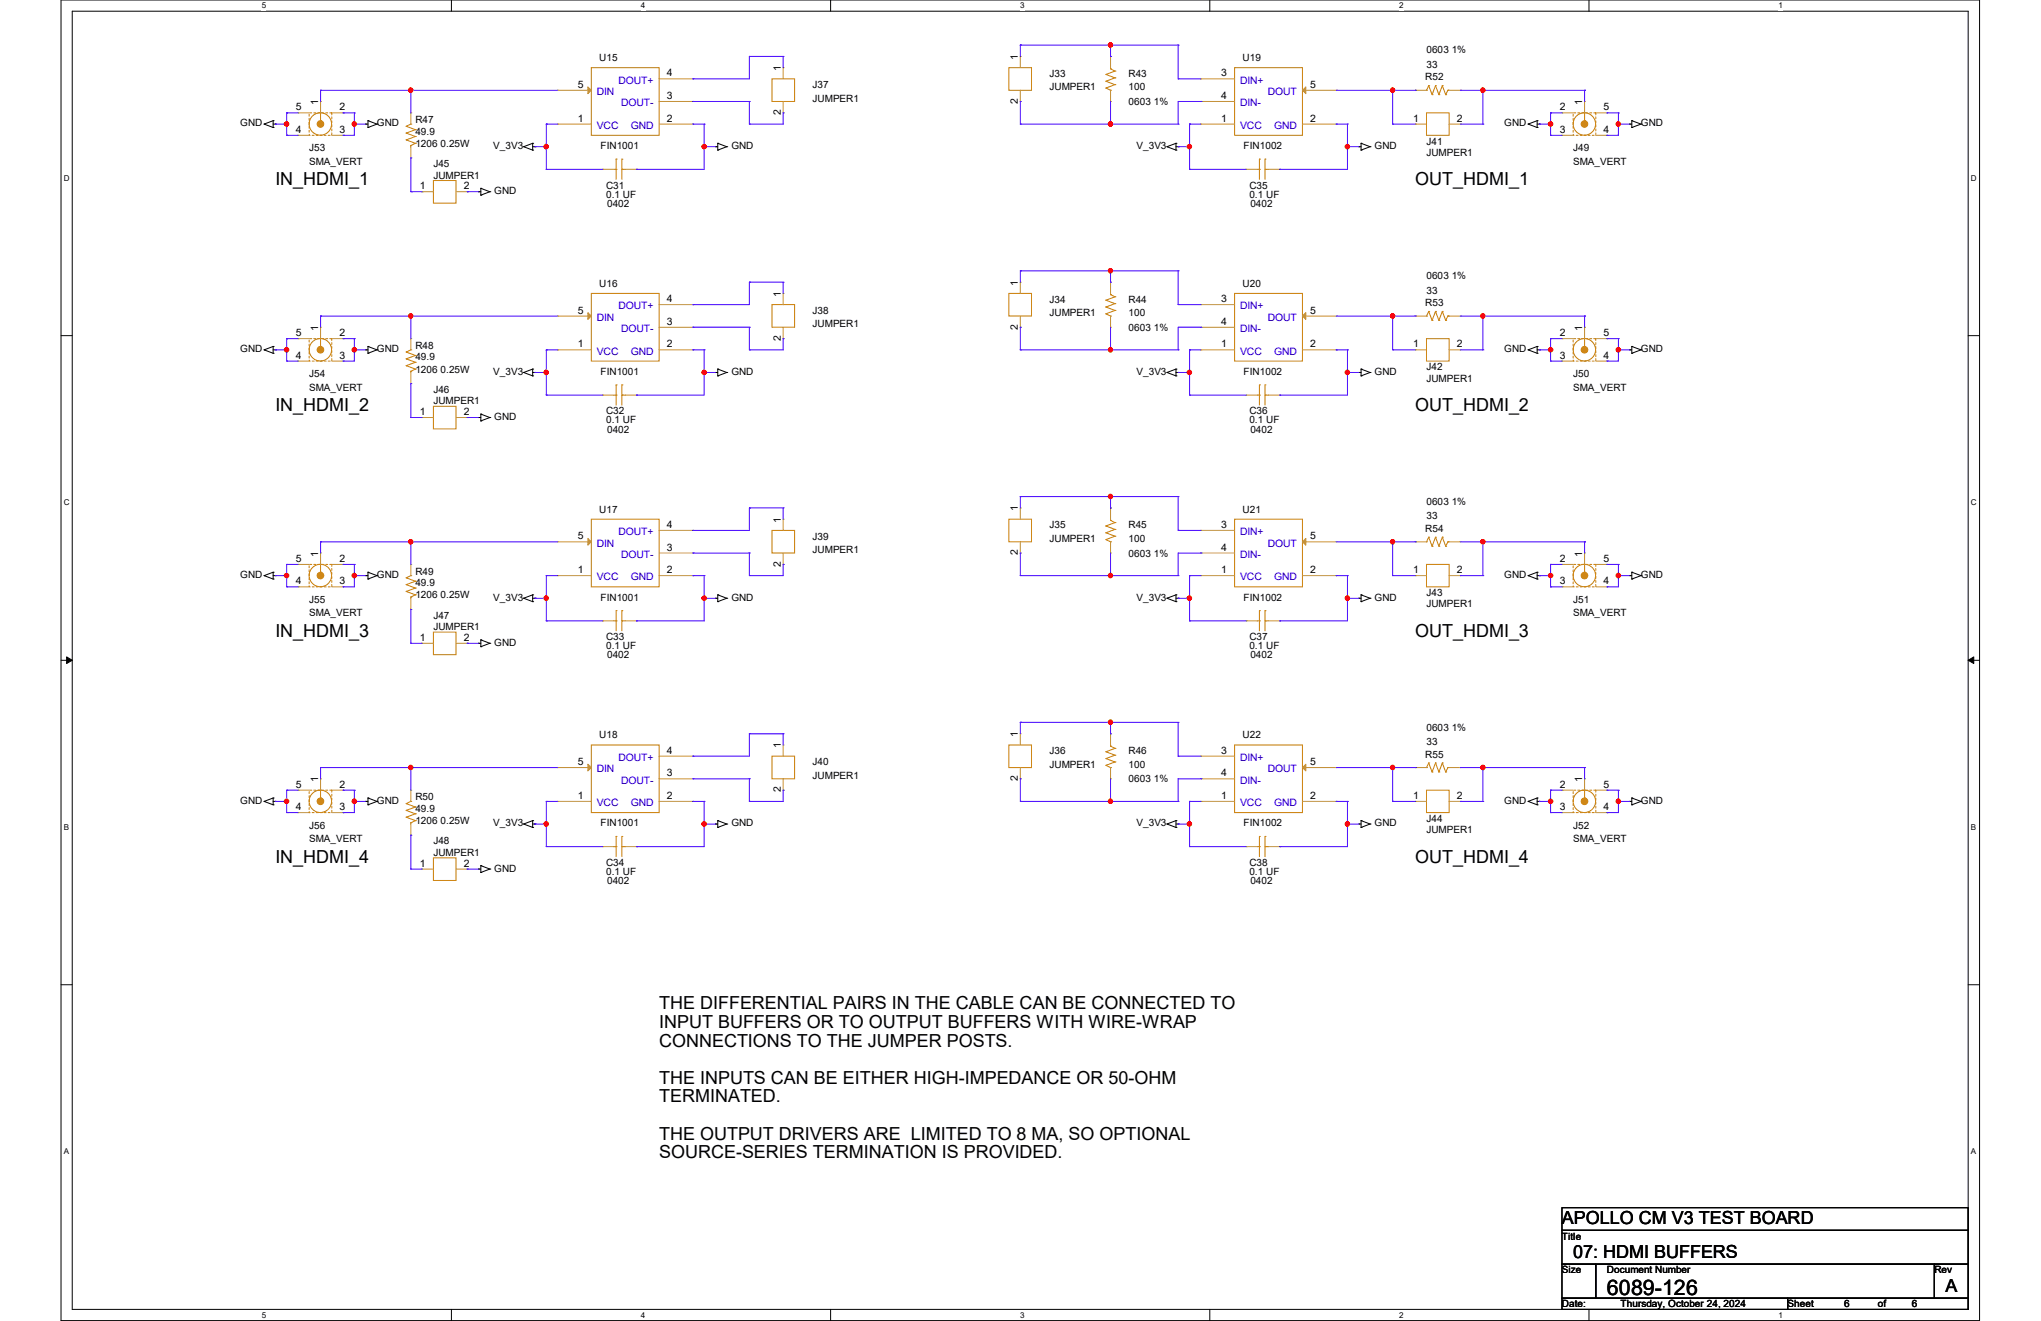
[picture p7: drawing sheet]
<svg xmlns="http://www.w3.org/2000/svg" width="432mm" height="279mm" viewBox="0 0 432 279" stroke-linecap="round" stroke-linejoin="round" font-family="sans-serif">
<path d="M12.9 0h405.9v279.3h-405.9zM15.3 2.4h401.1v274.5h-401.1z" fill="none" stroke="#000" stroke-width=".21"/>
<g fill="#fff">
<path d="M55.4 .3h.9v1.9h-.9z"/>
<path d="M55.4 277.2h.9v1.9h-.9z"/>
</g>
<path d="M95.5 0v2.4M95.5 276.9v2.4" fill="none" stroke="#000" stroke-width=".21"/>
<g fill="#fff">
<path d="M135.6 .3h.9v1.9h-.9z"/>
<path d="M135.6 277.2h.9v1.9h-.9z"/>
</g>
<path d="M175.7 0v2.4M175.7 276.9v2.4" fill="none" stroke="#000" stroke-width=".21"/>
<g fill="#fff">
<path d="M215.8 .3h.9v1.9h-.9z"/>
<path d="M215.8 277.2h.9v1.9h-.9z"/>
</g>
<path d="M255.9 0v2.4M255.9 276.9v2.4" fill="none" stroke="#000" stroke-width=".21"/>
<g fill="#fff">
<path d="M296 .3h1v1.9h-1z"/>
<path d="M296 277.2h1v1.9h-1z"/>
</g>
<path d="M336.2 0v2.4M336.2 276.9v2.4" fill="none" stroke="#000" stroke-width=".21"/>
<g fill="#fff">
<path d="M376.3 .3h.9v1.9h-.9z"/>
<path d="M376.3 277.2h.9v1.9h-.9z"/>
<path d="M13.5 36.7h1.2v1.9h-1.2z"/>
<path d="M417 36.7h1.2v1.9h-1.2z"/>
<path d="M13.5 105.3h1.2v1.9h-1.2z"/>
<path d="M417 105.3h1.2v1.9h-1.2z"/>
</g>
<path d="M12.9 71h2.4M416.4 71h2.4" fill="none" stroke="#000" stroke-width=".21"/>
<g fill="#fff">
<path d="M13.5 173.9h1.1v2h-1.1z"/>
<path d="M417 173.9h1.1v2h-1.1z"/>
</g>
<path d="M12.9 139.7h2.4M416.4 139.7h2.4" fill="none" stroke="#000" stroke-width=".21"/>
<path d="M14.1 138.9l1.2 .8-1.2 .6zM416.4 139.7l1.2-.8v1.4z" fill="#000" stroke="#000" stroke-width=".21"/>
<g fill="#fff">
<path d="M13.5 242.6h1.1v1.9h-1.1z"/>
<path d="M417 242.6h1.1v1.9h-1.1z"/>
</g>
<g fill="none" stroke="#000" stroke-width=".21">
<path d="M55.9 26.2h.1M55.9 26.2l1.9 .8M57.8 27h.1M57.8 25.5h.1M57.8 25.5v1.5M57.8 26.2h.5M57.8 25.5l-1.9 .7M58.3 26.2h.1M77.3 26.2h.1M77.3 26.2h.6M77.9 27h.1M77.9 25.5h.1"/>
<path d="M77.9 25.5v1.5M77.9 25.5l1.9 .7M79.8 26.2h.1M79.8 26.2l-1.9 .8M101.7 39.8h.1M101.7 39.8v1.5M101.7 39.8l1.9 .8M110.8 31h.1M110.8 31l1.9 .7M112.7 31.7h.1M112.7 30.3h.1M112.7 30.3v1.4"/>
<path d="M112.7 31h.5M112.7 30.3l-1.9 .7M113.2 31h.1M151.4 31h.1M151.4 31h.4M151.8 31.7h.1M151.8 30.3h.1M151.8 30.3v1.4M151.8 30.3l2 .7M153.8 31h.1M153.8 31l-2 .7M246.9 31h.1"/>
<path d="M246.9 31l1.9 .7M248.8 31.7h.1M248.8 30.3h.1M248.8 31h.5M248.8 30.3v1.4M248.8 30.3l-1.9 .7M249.3 31h.1M287.5 31h.1M287.5 31h.5M288 31.7h.1M288 30.3h.1M288 30.3v1.4"/>
<path d="M288 30.3l1.9 .7M289.9 31h.1M289.9 31l-1.9 .7M323.3 26.2h.1M323.3 26.2l1.9 .8M325.2 27h.1M325.2 25.5h.1M325.2 26.2h.5M325.2 25.5v1.5M325.2 25.5l-1.9 .7M325.7 26.2h.1M344.8 26.2h.1"/>
<path d="M344.8 26.2h.4M345.2 27h.1M345.2 25.5h.1M345.2 25.5v1.5M345.2 25.5l2 .7M347.2 26.2h.1M347.2 26.2l-2 .8M101.2 40.6h.1M101.2 40.6h.5M101.7 41.3h.1M103.6 40.6h.1M103.6 40.6l-1.9 .7"/>
<path d="M55.9 74h.1M55.9 74l1.9 .7M57.8 74.7h.1M57.8 73.3h.1M57.8 73.3v1.4M57.8 74h.5M57.8 73.3l-1.9 .7M58.3 74h.1M77.3 74h.1M77.3 74h.6M77.9 74.7h.1M77.9 73.3h.1"/>
<path d="M77.9 73.3v1.4M77.9 73.3l1.9 .7M79.8 74h.1M79.8 74l-1.9 .7M110.8 78.8h.1M110.8 78.8l1.9 .7M112.7 79.5h.1M112.7 78.1h.1M112.7 78.1v1.4M112.7 78.8h.5M112.7 78.1l-1.9 .7M113.2 78.8h.1"/>
<path d="M151.4 78.8h.1M151.4 78.8h.4M151.8 79.5h.1M151.8 78.1h.1M151.8 78.1v1.4M151.8 78.1l2 .7M153.8 78.8h.1M153.8 78.8l-2 .7M246.9 78.8h.1M246.9 78.8l1.9 .7M248.8 79.5h.1M248.8 78.1h.1"/>
<path d="M248.8 78.1v1.4M248.8 78.8h.5M248.8 78.1l-1.9 .7M249.3 78.8h.1M287.5 78.8h.1M287.5 78.8h.5M288 79.5h.1M288 78.1h.1M288 78.1v1.4M288 78.1l1.9 .7M289.9 78.8h.1M289.9 78.8l-1.9 .7"/>
<path d="M323.3 74h.1M323.3 74l1.9 .7M325.2 74.7h.1M325.2 73.3h.1M325.2 73.3v1.4M325.2 74h.5M325.2 73.3l-1.9 .7M325.7 74h.1M344.8 74h.1M344.8 74h.4M345.2 74.7h.1M345.2 73.3h.1"/>
<path d="M345.2 73.3v1.4M345.2 73.3l2 .7M347.2 74h.1M347.2 74l-2 .7M101.2 88.3h.1M101.2 88.3h.5M101.7 89h.1M101.7 87.6h.1M101.7 87.6v1.4M101.7 87.6l1.9 .7M103.6 88.3h.1M103.6 88.3l-1.9 .7"/>
<path d="M55.9 121.8h.1M55.9 121.8l1.9 .7M57.8 122.5h.1M57.8 121h.1M57.8 121v1.5M57.8 121.8h.5M57.8 121l-1.9 .8M58.3 121.8h.1M77.3 121.8h.1M77.3 121.8h.6M77.9 122.5h.1M77.9 121h.1"/>
<path d="M77.9 121v1.5M77.9 121l1.9 .8M79.8 121.8h.1M79.8 121.8l-1.9 .7M101.2 136.1h.1M101.2 136.1h.5M101.7 136.8h.1M101.7 135.3h.1M101.7 135.3v1.5M101.7 135.3l1.9 .8M103.6 136.1h.1M103.6 136.1l-1.9 .7"/>
<path d="M110.8 126.5h.1M110.8 126.5l1.9 .8M112.7 127.3h.1M112.7 125.8h.1M112.7 125.8v1.5M112.7 126.5h.5M112.7 125.8l-1.9 .7M113.2 126.5h.1M151.4 126.5h.1M151.4 126.5h.4M151.8 127.3h.1M151.8 125.8h.1"/>
<path d="M151.8 125.8v1.5M151.8 125.8l2 .7M153.8 126.5h.1M153.8 126.5l-2 .8M246.9 126.5h.1M246.9 126.5l1.9 .8M248.8 127.3h.1M248.8 125.8h.1M248.8 125.8v1.5M248.8 126.5h.5M248.8 125.8l-1.9 .7M249.3 126.5h.1"/>
<path d="M287.5 126.5h.1M287.5 126.5h.5M288 127.3h.1M288 125.8h.1M288 125.8v1.5M288 125.8l1.9 .7M289.9 126.5h.1M289.9 126.5l-1.9 .8M323.3 121.8h.1M323.3 121.8l1.9 .7M325.2 122.5h.1M325.2 121h.1"/>
<path d="M325.2 121v1.5M325.2 121.8h.5M325.2 121l-1.9 .8M325.7 121.8h.1M344.8 121.8h.1M344.8 121.8h.4M345.2 122.5h.1M345.2 121h.1M345.2 121v1.5M345.2 121l2 .8M347.2 121.8h.1M347.2 121.8l-2 .7"/>
<path d="M55.9 169.5h.1M55.9 169.5l1.9 .7M57.8 170.2h.1M57.8 168.8h.1M57.8 168.8v1.4M57.8 169.5h.5M57.8 168.8l-1.9 .7M58.3 169.5h.1M77.3 169.5h.1M77.3 169.5h.6M77.9 170.2h.1M77.9 168.8h.1"/>
<path d="M77.9 168.8v1.4M77.9 168.8l1.9 .7M79.8 169.5h.1M79.8 169.5l-1.9 .7M110.8 174.3h.1M110.8 174.3l1.9 .7M112.7 175h.1M112.7 173.6h.1M112.7 173.6v1.4M112.7 174.3h.5M112.7 173.6l-1.9 .7M113.2 174.3h.1"/>
<path d="M151.4 174.3h.1M151.4 174.3h.4M151.8 175h.1M151.8 173.6h.1M151.8 173.6v1.4M151.8 173.6l2 .7M153.8 174.3h.1M153.8 174.3l-2 .7M246.9 174.3h.1M246.9 174.3l1.9 .7M248.8 175h.1M248.8 173.6h.1"/>
<path d="M248.8 173.6v1.4M248.8 174.3h.5M248.8 173.6l-1.9 .7M249.3 174.3h.1M287.5 174.3h.1M287.5 174.3h.5M288 175h.1M288 173.6h.1M288 173.6v1.4M288 173.6l1.9 .7M289.9 174.3h.1M289.9 174.3l-1.9 .7"/>
<path d="M323.3 169.5h.1M323.3 169.5l1.9 .7M325.2 170.2h.1M325.2 168.8h.1M325.2 168.8v1.4M325.2 169.5h.5M325.2 168.8l-1.9 .7M325.7 169.5h.1M344.8 169.5h.1M344.8 169.5h.4M345.2 170.2h.1M345.2 168.8h.1"/>
<path d="M345.2 168.8v1.4M345.2 168.8l2 .7M347.2 169.5h.1M347.2 169.5l-2 .7M101.2 183.8h.1M101.2 183.8h.5M101.7 184.5h.1M101.7 183.1h.1M101.7 183.1v1.4M101.7 183.1l1.9 .7M103.6 183.8h.1M103.6 183.8l-1.9 .7"/>
<path d="M12.9 208.3h2.4M416.4 208.3h2.4M330.5 255.4h85.9v4.8h-85.9zM330.5 260.2h85.9v7.2h-85.9zM330.5 267.4h7.1v7.2h-7.1zM330.5 274.6h47.7v2.3h-47.7zM337.6 267.4h71.6v7.2h-71.6zM378.2 274.6h38.2v2.3h-38.2zM409.2 267.4h7.2v7.2h-7.2z"/>
</g>
<g fill="none" stroke="#cc8006" stroke-width=".21">
<path d="M125.1 14.3h14.3v14.3h-14.3zM163.3 16.7h4.8v4.8h-4.8zM213.4 14.3h4.8v4.8h-4.8zM234 15.7h.1M234 17.2h.1M234 18.6h.1M234 15.7l1.9 .8M234 17.2l1.9 .7M234 18.6l.9 .5M234.9 19.1h.1M234.9 14.6h.1M234.9 14.3v.3"/>
<path d="M234.9 14.6l1 .4M235.9 15h.1M235.9 16.5h.1M235.9 17.9h.1M235.9 15l-1.9 .7M235.9 16.5l-1.9 .7M235.9 17.9l-1.9 .7M261.2 14.3h14.3v14.3h-14.3zM301.8 19.1h.1M302.3 18.1h.1M302.3 18.1l.7 1.9M302.3 18.1l-.5 1"/>
<path d="M303.7 18.1h.1M303.7 18.1l.7 1.9M303.7 18.1l-.7 1.9M305.1 18.1h.1M305.1 18.1l.8 1.9M305.1 18.1l-.7 1.9M306.3 19.1h.1M306.3 19.1l-.4 .9M306.3 19.1h.3M67.8 25.5h.1M67.8 23.9v1.6M85.9 29.6h.1"/>
<path d="M85.9 28.2h.1M85.9 26.7h.1M85.9 29.6l2 .7M85.9 28.2l2 .7M85.9 26.7l2 .7M86.9 26.2h.1M86.9 30.8h.1M86.9 30.8v.2M86.9 26.2l-1 .5M87.9 30.3h.1M87.9 28.9h.1M87.9 27.4h.1"/>
<path d="M87.9 30.3l-1 .5M87.9 28.9l-2 .7M87.9 27.4l-2 .8M91.7 38.2h4.8v4.8h-4.8zM129.9 35.8h.4M130.3 35.8h.1M130.3 33.7h.1M130.3 33.7v4.2M131.6 33.7h.1M131.6 35.8h.1M131.6 33.7v4.2M131.6 35.8h.7"/>
<path d="M266 35.8h.4M266.4 35.8h.1M266.4 33.7h.1M266.4 33.7v4.2M267.6 33.7h.1M267.6 35.8h.1M267.6 33.7v4.2M267.6 35.8h.8M301.8 23.9h4.8v4.7h-4.8zM303 20h.1M304.4 20h.1M305.9 20h.1"/>
<path d="M335.2 25.5h.1M335.2 23.9v1.6M67.8 73.3h.1M67.8 71.6v1.7M85.9 77.3h.1M85.9 75.9h.1M85.9 74.5h.1M85.9 77.3l2 .8M85.9 75.9l2 .7M85.9 74.5l2 .7M86.9 74h.1M86.9 78.5h.1"/>
<path d="M86.9 74l-1 .5M86.9 78.5v.3M87.9 78.1h.1M87.9 76.6h.1M87.9 75.2h.1M87.9 78.1l-1 .4M87.9 76.6l-2 .7M87.9 75.2l-2 .7M125.1 62.1h14.3v14.3h-14.3zM163.3 64.4h4.8v4.8h-4.8zM213.4 62.1h4.8v4.7h-4.8zM234 63.5h.1"/>
<path d="M234 64.9h.1M234 66.4h.1M234 63.5l1.9 .7M234 64.9l1.9 .8M234 66.4l.9 .4M234.9 66.8h.1M234.9 62.3h.1M234.9 62.1v.2M234.9 62.3l1 .5M235.9 62.8h.1M235.9 64.2h.1M235.9 65.7h.1"/>
<path d="M235.9 62.8l-1.9 .7M235.9 64.2l-1.9 .7M235.9 65.7l-1.9 .7M261.2 62.1h14.3v14.3h-14.3zM301.8 71.6h4.8v4.8h-4.8zM301.8 66.8h.1M302.3 65.9h.1M302.3 65.9l.7 1.9M302.3 65.9l-.5 .9M303 67.8h.1M303.7 65.9h.1M303.7 65.9l.7 1.9"/>
<path d="M303.7 65.9l-.7 1.9M304.4 67.8h.1M305.1 65.9h.1M305.1 65.9l.8 1.9M305.1 65.9l-.7 1.9M305.9 67.8h.1M306.3 66.8h.1M306.3 66.8l-.4 1M306.3 66.8h.3M335.2 73.3h.1M335.2 71.6v1.7M91.7 85.9h4.8v4.8h-4.8z"/>
<path d="M129.9 83.6h.4M130.3 83.6h.1M130.3 81.4h.1M130.3 81.4v4.3M131.6 81.4h.1M131.6 83.6h.1M131.6 81.4v4.3M131.6 83.6h.7M266 83.6h.4M266.4 83.6h.1M266.4 81.4h.1M266.4 81.4v4.3"/>
<path d="M267.6 81.4h.1M267.6 83.6h.1M267.6 81.4v4.3M267.6 83.6h.8M67.8 119.4v1.6M125.1 109.8h14.3v14.3h-14.3zM163.3 112.2h4.8v4.8h-4.8zM213.4 109.8h4.8v4.8h-4.8zM234 111.3h.1M234 112.7h.1M234 114.1h.1M234 111.3l1.9 .7"/>
<path d="M234 112.7l1.9 .7M234 114.1l.9 .5M234.9 114.6h.1M234.9 110.1h.1M234.9 110.1l1 .4M234.9 109.8v.3M235.9 110.5h.1M235.9 112h.1M235.9 113.4h.1M235.9 110.5l-1.9 .8M235.9 112l-1.9 .7M235.9 113.4l-1.9 .7"/>
<path d="M261.2 109.8h14.3v14.3h-14.3zM301.8 119.4h4.8v4.7h-4.8zM301.8 114.6h.1M302.3 113.6h.1M302.3 113.6l.7 1.9M302.3 113.6l-.5 1M303 115.5h.1M303.7 113.6h.1M303.7 113.6l.7 1.9M303.7 113.6l-.7 1.9M304.4 115.5h.1M305.1 113.6h.1"/>
<path d="M305.1 113.6l.8 1.9M305.1 113.6l-.7 1.9M305.9 115.5h.1M306.3 114.6h.1M306.3 114.6l-.4 .9M306.3 114.6h.3M335.2 119.4v1.6M67.8 121h.1M85.9 125.1h.1M85.9 123.7h.1M85.9 122.2h.1M85.9 125.1l2 .7"/>
<path d="M85.9 123.7l2 .7M85.9 122.2l2 .7M86.9 121.8h.1M86.9 126.3h.1M86.9 126.3v.2M86.9 121.8l-1 .4M87.9 125.8h.1M87.9 124.4h.1M87.9 122.9h.1M87.9 125.8l-1 .5M87.9 124.4l-2 .7M87.9 122.9l-2 .8"/>
<path d="M91.7 133.7h4.8v4.8h-4.8zM129.9 131.3h.4M130.3 131.3h.1M130.3 129.2h.1M130.3 129.2v4.2M131.6 129.2h.1M131.6 131.3h.1M131.6 131.3h.7M131.6 129.2v4.2M266 131.3h.4M266.4 131.3h.1M266.4 129.2h.1"/>
<path d="M266.4 129.2v4.2M267.6 129.2h.1M267.6 131.3h.1M267.6 131.3h.8M267.6 129.2v4.2M335.2 121h.1M125.1 157.6h14.3v14.3h-14.3zM163.3 159.9h4.8v4.8h-4.8zM213.4 157.6h4.8v4.7h-4.8zM234 159h.1M234 159l1.9 .7M234.9 157.8h.1"/>
<path d="M234.9 157.6v.2M234.9 157.8l1 .5M235.9 158.3h.1M235.9 159.7h.1M235.9 158.3l-1.9 .7M235.9 159.7l-1.9 .7M261.2 157.6h14.3v14.3h-14.3zM67.8 168.8h.1M67.8 167.1v1.7M85.9 172.8h.1M85.9 171.4h.1M85.9 170h.1"/>
<path d="M85.9 172.8l2 .8M85.9 171.4l2 .7M85.9 170l2 .7M86.9 169.5h.1M86.9 174h.1M86.9 174v.3M86.9 169.5l-1 .5M87.9 173.6h.1M87.9 172.1h.1M87.9 170.7h.1M87.9 173.6l-1 .4M87.9 172.1l-2 .7"/>
<path d="M87.9 170.7l-2 .7M129.9 179.1h.4M130.3 179.1h.1M130.3 176.9h.1M130.3 176.9v4.3M131.6 176.9h.1M131.6 179.1h.1M131.6 176.9v4.3M131.6 179.1h.7M234 160.4h.1M234 161.9h.1M234 160.4l1.9 .8"/>
<path d="M234 161.9l.9 .4M234.9 162.3h.1M235.9 161.2h.1M235.9 161.2l-1.9 .7M266 179.1h.4M266.4 179.1h.1M266.4 176.9h.1M266.4 176.9v4.3M267.6 176.9h.1M267.6 179.1h.1M267.6 176.9v4.3M267.6 179.1h.8"/>
<path d="M301.8 167.1h4.8v4.8h-4.8zM301.8 162.3h.1M302.3 161.4h.1M302.3 161.4l.7 1.9M302.3 161.4l-.5 .9M303 163.3h.1M303.7 161.4h.1M303.7 161.4l.7 1.9M303.7 161.4l-.7 1.9M304.4 163.3h.1M305.1 161.4h.1M305.1 161.4l.8 1.9"/>
<path d="M305.1 161.4l-.7 1.9M305.9 163.3h.1M306.3 162.3h.1M306.3 162.3l-.4 1M306.3 162.3h.3M335.2 168.8h.1M335.2 167.1v1.7M91.7 181.4h4.8v4.8h-4.8z"/>
<circle cx="67.8" cy="26.2" r="2.37"/>
<circle cx="335.2" cy="26.2" r="2.37"/>
<circle cx="67.8" cy="74" r="2.37"/>
<circle cx="335.2" cy="74" r="2.37"/>
<circle cx="67.8" cy="121.7" r="2.37"/>
<circle cx="335.2" cy="121.7" r="2.37"/>
<circle cx="67.8" cy="169.5" r="2.37"/>
<circle cx="335.2" cy="169.5" r="2.37"/>
</g>
<g fill="#cc8006" stroke="#cc8006" stroke-width=".21">
<circle cx="335.2" cy="169.5" r=".7"/>
<circle cx="67.8" cy="74" r=".7"/>
<circle cx="335.2" cy="121.7" r=".7"/>
<circle cx="335.2" cy="26.2" r=".7"/>
<circle cx="67.8" cy="121.7" r=".7"/>
<circle cx="335.2" cy="74" r=".7"/>
<circle cx="67.8" cy="169.5" r=".7"/>
<circle cx="67.8" cy="26.2" r=".7"/>
</g>
<path d="M65.4 23.9h4.8v4.7h-4.8zM332.8 23.9h4.8v4.7h-4.8zM65.4 71.6h4.8v4.8h-4.8zM332.8 71.6h4.8v4.8h-4.8zM65.4 119.4h4.8v4.7h-4.8zM332.8 119.4h4.8v4.7h-4.8zM65.4 167.1h4.8v4.8h-4.8zM332.8 167.1h4.8v4.8h-4.8z" fill="none" stroke="#cc8006" stroke-width=".21" stroke-dasharray=".4 .4"/>
<g fill="none" stroke="#a84" stroke-width=".21">
<path d="M117.9 19.1h.1M117.9 19.1h7.2M139.4 16.7h7.2M146.6 16.7h.1M165.7 14.3h.1M165.7 14.3v2.4M215.9 11.9h.1M215.9 11.9v2.4M215.9 19.1v2.4M234.9 11.9h.1M234.9 11.9v2.4M234.9 19.1v2.4"/>
<path d="M254 16.7h.1M254 16.7h7.2M275.5 19.1h7.2M282.7 19.1h.1M299.4 19.1h.1M299.4 19.1h2.4M306.6 19.1h2.3M308.9 19.1h.1M63 28.6h.1M63 23.9h.1M63 23.9h2.4M63 28.6h2.4"/>
<path d="M67.8 21.5h.1M67.8 21.5v2.4M70.2 23.9h2.4M70.2 28.6h2.4M72.6 23.9h.1M72.6 28.6h.1M86.9 23.9h.1M86.9 33.4h.1M86.9 23.9v2.3M86.9 31v2.4M117.9 26.2h.1M117.9 26.2h7.2"/>
<path d="M127.5 35.8h.1M127.5 35.8h2.4M132.3 35.8h2.4M134.7 35.8h.1M139.4 26.2h7.2M139.4 21.5h7.2M146.6 26.2h.1M146.6 21.5h.1M165.7 23.9h.1M165.7 21.5v2.4M215.9 21.5h.1M234.9 21.5h.1"/>
<path d="M254 26.2h.1M254 21.5h.1M254 26.2h7.2M254 21.5h7.2M263.6 35.8h.1M263.6 35.8h2.4M268.4 35.8h2.4M270.8 35.8h.1M275.5 26.2h7.2M282.7 26.2h.1M299.4 26.2h.1M299.4 26.2h2.4"/>
<path d="M306.6 26.2h2.3M308.9 26.2h.1M330.5 23.9h.1M330.5 28.6h.1M330.5 23.9h2.3M330.5 28.6h2.3M335.2 21.5h.1M335.2 21.5v2.4M337.6 23.9h2.4M337.6 28.6h2.4M340 28.6h.1M340 23.9h.1"/>
<path d="M89.3 40.6h.1M89.3 40.6h2.4M96.5 40.6h2.3M98.8 40.6h.1M215.9 59.7h.1M215.9 59.7v2.4M234.9 59.7h.1M234.9 59.7v2.4M63 76.4h.1M63 71.6h.1M63 71.6h2.4M63 76.4h2.4"/>
<path d="M67.8 69.2h.1M67.8 69.2v2.4M70.2 71.6h2.4M70.2 76.4h2.4M72.6 71.6h.1M72.6 76.4h.1M86.9 71.6h.1M86.9 71.6v2.4M86.9 78.8v2.4M117.9 74h.1M117.9 66.8h.1M117.9 74h7.2"/>
<path d="M117.9 66.8h7.2M139.4 74h7.2M139.4 69.2h7.2M139.4 64.4h7.2M146.6 74h.1M146.6 69.2h.1M146.6 64.4h.1M165.7 62.1h.1M165.7 71.6h.1M165.7 62.1v2.3M165.7 69.2v2.4M215.9 69.2h.1"/>
<path d="M215.9 66.8v2.4M234.9 69.2h.1M234.9 66.8v2.4M254 74h.1M254 64.4h.1M254 69.2h.1M254 74h7.2M254 69.2h7.2M254 64.4h7.2M275.5 74h7.2M275.5 66.8h7.2M282.7 74h.1"/>
<path d="M282.7 66.8h.1M299.4 74h.1M299.4 66.8h.1M299.4 74h2.4M299.4 66.8h2.4M306.6 74h2.3M306.6 66.8h2.3M308.9 74h.1M308.9 66.8h.1M330.5 71.6h.1M330.5 76.4h.1M330.5 71.6h2.3"/>
<path d="M330.5 76.4h2.3M335.2 69.2h.1M335.2 69.2v2.4M337.6 71.6h2.4M337.6 76.4h2.4M340 76.4h.1M340 71.6h.1M86.9 81.2h.1M89.3 88.3h.1M89.3 88.3h2.4M96.5 88.3h2.3M98.8 88.3h.1"/>
<path d="M127.5 83.6h.1M127.5 83.6h2.4M132.3 83.6h2.4M134.7 83.6h.1M263.6 83.6h.1M263.6 83.6h2.4M268.4 83.6h2.4M270.8 83.6h.1M63 119.4h.1M63 119.4h2.4M67.8 117h.1M67.8 117v2.4"/>
<path d="M70.2 119.4h2.4M72.6 119.4h.1M86.9 119.4h.1M86.9 119.4v2.4M117.9 114.6h.1M117.9 114.6h7.2M139.4 112.2h7.2M139.4 117h7.2M146.6 117h.1M146.6 112.2h.1M165.7 109.8h.1M165.7 119.4h.1"/>
<path d="M165.7 109.8v2.4M165.7 117v2.4M215.9 107.4h.1M215.9 117h.1M215.9 107.4v2.4M215.9 114.6v2.4M234.9 117h.1M234.9 107.4h.1M234.9 107.4v2.4M234.9 114.6v2.4M254 112.2h.1M254 117h.1"/>
<path d="M254 112.2h7.2M254 117h7.2M275.5 114.6h7.2M282.7 114.6h.1M299.4 114.6h.1M299.4 114.6h2.4M306.6 114.6h2.3M308.9 114.6h.1M330.5 119.4h.1M330.5 119.4h2.3M335.2 117h.1M335.2 117v2.4"/>
<path d="M337.6 119.4h2.4M340 119.4h.1M63 124.1h.1M63 124.1h2.4M70.2 124.1h2.4M72.6 124.1h.1M86.9 128.9h.1M86.9 126.5v2.4M89.3 136.1h.1M89.3 136.1h2.4M96.5 136.1h2.3M98.8 136.1h.1"/>
<path d="M117.9 121.8h.1M117.9 121.8h7.2M127.5 131.3h.1M127.5 131.3h2.4M132.3 131.3h2.4M134.7 131.3h.1M139.4 121.8h7.2M146.6 121.8h.1M254 121.8h.1M254 121.8h7.2M263.6 131.3h.1M263.6 131.3h2.4"/>
<path d="M268.4 131.3h2.4M270.8 131.3h.1M275.5 121.8h7.2M282.7 121.8h.1M299.4 121.8h.1M299.4 121.8h2.4M306.6 121.8h2.3M308.9 121.8h.1M330.5 124.1h.1M330.5 124.1h2.3M337.6 124.1h2.4M340 124.1h.1"/>
<path d="M139.4 159.9h7.2M146.6 159.9h.1M165.7 157.6h.1M165.7 157.6v2.3M215.9 155.2h.1M215.9 155.2v2.4M234.9 155.2h.1M234.9 155.2v2.4M254 159.9h.1M254 159.9h7.2M63 171.9h.1M63 167.1h.1"/>
<path d="M63 167.1h2.4M63 171.9h2.4M67.8 164.7h.1M67.8 164.7v2.4M70.2 167.1h2.4M70.2 171.9h2.4M72.6 167.1h.1M72.6 171.9h.1M86.9 167.1h.1M86.9 176.7h.1M86.9 167.1v2.4M86.9 174.3v2.4"/>
<path d="M117.9 169.5h.1M117.9 162.3h.1M117.9 162.3h7.2M117.9 169.5h7.2M127.5 179.1h.1M127.5 179.1h2.4M132.3 179.1h2.4M134.7 179.1h.1M139.4 169.5h7.2M139.4 164.7h7.2M146.6 169.5h.1M146.6 164.7h.1"/>
<path d="M165.7 167.1h.1M165.7 164.7v2.4M215.9 164.7h.1M215.9 162.3v2.4M234.9 164.7h.1M234.9 162.3v2.4M254 169.5h.1M254 164.7h.1M254 169.5h7.2M254 164.7h7.2M263.6 179.1h.1M263.6 179.1h2.4"/>
<path d="M268.4 179.1h2.4M270.8 179.1h.1M275.5 162.3h7.2M275.5 169.5h7.2M282.7 169.5h.1M282.7 162.3h.1M299.4 162.3h.1M299.4 169.5h.1M299.4 162.3h2.4M299.4 169.5h2.4M306.6 162.3h2.3M306.6 169.5h2.3"/>
<path d="M308.9 162.3h.1M308.9 169.5h.1M330.5 167.1h.1M330.5 171.9h.1M330.5 167.1h2.3M330.5 171.9h2.3M335.2 164.7h.1M335.2 164.7v2.4M337.6 167.1h2.4M337.6 171.9h2.4M340 171.9h.1M340 167.1h.1"/>
<path d="M89.3 183.8h.1M89.3 183.8h2.4M96.5 183.8h2.3M98.8 183.8h.1"/>
</g>
<g fill="#a84" stroke="#a84" stroke-width=".21">
<path d="M124.4 18.4l.7 .7-.7 .7z"/>
<path d="M124.4 161.6l.7 .7-.7 .8z"/>
<path d="M124.4 66.1l.7 .7-.7 .8z"/>
<path d="M275.5 114.6l.8-.7v1.4z"/>
<path d="M275.5 19.1l.8-.7v1.4z"/>
<path d="M275.5 162.3l.8-.7v1.5z"/>
<path d="M124.4 113.9l.7 .7-.7 .7z"/>
<path d="M275.5 66.8l.8-.7v1.5z"/>
</g>
<g fill="none" stroke="#4200ff" stroke-width=".21">
<path d="M67.8 19.1h.1M67.8 19.1h50.1M67.8 19.1v2.4M86.9 19.1h.1M86.9 19.1v4.8M146.6 16.7h.1M158.5 11.9h.1M158.5 11.9v4.8h-11.9M158.5 11.9h7.2M165.7 11.9h.1M165.7 11.9v2.4M215.9 9.5h.1"/>
<path d="M215.9 9.5h33.4M215.9 9.5v2.4M234.9 11.9h.1M234.9 9.5h.1M234.9 9.5v2.4M249.3 16.7h.1M249.3 9.5h.1M249.3 16.7h4.7M249.3 9.5v7.2M282.7 19.1h16.7M294.6 19.1h.1M294.6 19.1v7.1"/>
<path d="M299.4 19.1h.1M308.9 19.1h26.3M313.7 19.1h.1M313.7 19.1v7.1M335.2 19.1h.1M335.2 19.1v2.4M58.3 26.2h.1M58.3 26.2h2.4M60.7 28.6h.1M60.7 26.2h.1M60.7 23.9h.1M60.7 28.6h2.3"/>
<path d="M60.7 23.9v4.7M60.7 23.9h2.3M72.6 28.6h.1M72.6 23.9h.1M72.6 23.9h2.4M75 26.2h.1M75 23.9h.1M75 26.2h2.3M75 23.9v4.7h-2.4M86.9 33.4h.1M86.9 33.4v7.2M113.2 31h.1"/>
<path d="M113.2 31h2.4M115.6 31h.1M115.6 26.2h.1M115.6 35.8h.1M115.6 26.2h2.3M115.6 26.2v9.6M115.6 35.8h11.9M134.7 35.8h.1M146.6 26.2h.1M146.6 21.5h.1M146.6 26.2h2.4M146.6 21.5h11.9"/>
<path d="M149 31h.1M149 26.2h.1M149 31h2.4M149 26.2v9.6h-14.3M158.5 26.2h.1M158.5 21.5h.1M158.5 21.5v4.7M165.7 23.9h.1M165.7 23.9v2.3h-7.2M215.9 21.5h.1M215.9 26.2h.1M215.9 26.2h33.4"/>
<path d="M215.9 21.5v4.7M234.9 26.2h.1M234.9 21.5v4.7M249.3 31h.1M249.3 26.2h.1M249.3 31h2.4M251.7 31h.1M251.7 26.2h.1M251.7 35.8h.1M251.7 26.2h2.3M251.7 26.2v9.6M251.7 35.8h11.9"/>
<path d="M254 21.5h.1M254 21.5h-4.7v4.7M270.8 35.8h.1M282.7 26.2h.1M282.7 26.2h2.4M285.1 31h.1M285.1 26.2h.1M285.1 31h2.4M285.1 26.2v9.6h-14.3M294.6 26.2h.1M294.6 26.2h4.8M308.9 26.2h4.8"/>
<path d="M313.7 26.2h.1M325.7 26.2h.1M325.7 26.2h2.3M328 23.9h.1M328 28.6h.1M328 26.2h.1M328 28.6h2.5M328 23.9h2.5M328 23.9v4.7M340 23.9h.1M340 28.6h.1M340 23.9h2.4"/>
<path d="M342.4 26.2h.1M342.4 23.9h.1M342.4 26.2h2.4M342.4 23.9v4.7h-2.4M86.9 40.6h.1M86.9 40.6h2.4M98.8 40.6h.1M98.8 40.6h2.4M158.5 59.7h.1M158.5 59.7v4.7h-11.9M158.5 59.7h7.2M165.7 59.7h.1"/>
<path d="M165.7 59.7v2.4M215.9 57.3h.1M215.9 57.3v2.4M215.9 57.3h33.4M234.9 57.3h.1M234.9 59.7h.1M234.9 57.3v2.4M249.3 57.3h.1M249.3 57.3v7.1M58.3 74h.1M58.3 74h2.4M60.7 71.6h.1"/>
<path d="M60.7 74h.1M60.7 76.4h.1M60.7 71.6v4.8M60.7 71.6h2.3M60.7 76.4h2.3M67.8 66.8h.1M67.8 66.8v2.4M67.8 66.8h50.1M72.6 71.6h.1M72.6 76.4h.1M72.6 71.6h2.4M75 71.6h.1"/>
<path d="M75 74h.1M75 71.6v4.8h-2.4M75 74h2.3M86.9 66.8h.1M86.9 66.8v4.8M113.2 78.8h.1M113.2 78.8h2.4M115.6 74h.1M115.6 78.8h.1M115.6 74v9.6M115.6 74h2.3M146.6 74h.1"/>
<path d="M146.6 64.4h.1M146.6 69.2h.1M146.6 69.2h11.9M146.6 74h2.4M149 74h.1M149 78.8h.1M149 74v9.6h-14.3M149 78.8h2.4M158.5 69.2h.1M158.5 74h.1M158.5 69.2v4.8M165.7 71.6h.1"/>
<path d="M165.7 71.6v2.4h-7.2M215.9 69.2h.1M215.9 74h.1M215.9 69.2v4.8M215.9 74h33.4M234.9 74h.1M234.9 69.2v4.8M249.3 64.4h.1M249.3 74h.1M249.3 78.8h.1M249.3 64.4h4.7M249.3 78.8h2.4"/>
<path d="M251.7 74h.1M251.7 78.8h.1M251.7 74v9.6M251.7 74h2.3M254 69.2h.1M254 69.2h-4.7v4.8M282.7 74h.1M282.7 66.8h16.7M282.7 74h2.4M285.1 74h.1M285.1 78.8h.1M285.1 74v9.6h-14.3"/>
<path d="M285.1 78.8h2.4M294.6 66.8h.1M294.6 74h.1M294.6 74h4.8M294.6 66.8v7.2M299.4 66.8h.1M308.9 66.8h26.3M308.9 74h4.8M313.7 66.8h.1M313.7 74h.1M313.7 66.8v7.2M325.7 74h.1"/>
<path d="M325.7 74h2.3M328 71.6h.1M328 74h.1M328 76.4h.1M328 71.6v4.8M328 71.6h2.5M328 76.4h2.5M335.2 66.8h.1M335.2 66.8v2.4M340 71.6h.1M340 76.4h.1M340 71.6h2.4"/>
<path d="M342.4 71.6h.1M342.4 74h.1M342.4 71.6v4.8h-2.4M342.4 74h2.4M86.9 81.2h.1M86.9 88.3h.1M86.9 81.2v7.1M86.9 88.3h2.4M98.8 88.3h.1M98.8 88.3h2.4M115.6 83.6h.1M115.6 83.6h11.9"/>
<path d="M134.7 83.6h.1M251.7 83.6h.1M251.7 83.6h11.9M270.8 83.6h.1M60.7 119.4h.1M60.7 119.4v4.7M60.7 119.4h2.3M67.8 114.6h.1M67.8 114.6v2.4M67.8 114.6h50.1M72.6 119.4h.1M72.6 119.4h2.4"/>
<path d="M75 119.4h.1M75 119.4v4.7h-2.4M86.9 114.6h.1M86.9 114.6v4.8M146.6 112.2h.1M146.6 117h.1M146.6 117h11.9M158.5 107.4h.1M158.5 117h.1M158.5 107.4v4.8h-11.9M158.5 117v4.8M158.5 107.4h7.2"/>
<path d="M165.7 107.4h.1M165.7 119.4h.1M165.7 107.4v2.4M165.7 119.4v2.4h-7.2M215.9 105h.1M215.9 117h.1M215.9 105v2.4M215.9 117v4.8M215.9 105h33.4M234.9 105h.1M234.9 107.4h.1M234.9 105v2.4"/>
<path d="M234.9 117v4.8M249.3 105h.1M249.3 112.2h.1M249.3 105v7.2M249.3 112.2h4.7M254 117h.1M254 117h-4.7v4.8M282.7 114.6h16.7M294.6 114.6h.1M294.6 114.6v7.2M299.4 114.6h.1M308.9 114.6h26.3"/>
<path d="M313.7 114.6h.1M313.7 114.6v7.2M328 119.4h.1M328 119.4v4.7M328 119.4h2.5M335.2 114.6h.1M335.2 114.6v2.4M340 119.4h.1M340 119.4h2.4M342.4 119.4h.1M342.4 119.4v4.7h-2.4M58.3 121.8h.1"/>
<path d="M58.3 121.8h2.4M60.7 121.8h.1M60.7 124.1h.1M60.7 124.1h2.3M72.6 124.1h.1M75 121.8h.1M75 121.8h2.3M86.9 128.9h.1M86.9 136.1h.1M86.9 128.9v7.2M86.9 136.1h2.4M98.8 136.1h.1"/>
<path d="M98.8 136.1h2.4M113.2 126.5h.1M113.2 126.5h2.4M115.6 121.8h.1M115.6 126.5h.1M115.6 131.3h.1M115.6 121.8v9.5M115.6 121.8h2.3M115.6 131.3h11.9M134.7 131.3h.1M146.6 121.8h.1M146.6 121.8h2.4"/>
<path d="M149 121.8h.1M149 126.5h.1M149 121.8v9.5h-14.3M149 126.5h2.4M158.5 121.8h.1M215.9 121.8h.1M215.9 121.8h33.4M234.9 121.8h.1M249.3 121.8h.1M249.3 126.5h.1M249.3 126.5h2.4M251.7 121.8h.1"/>
<path d="M251.7 126.5h.1M251.7 131.3h.1M251.7 121.8v9.5M251.7 121.8h2.3M251.7 131.3h11.9M270.8 131.3h.1M282.7 121.8h.1M282.7 121.8h2.4M285.1 121.8h.1M285.1 126.5h.1M285.1 121.8v9.5h-14.3M285.1 126.5h2.4"/>
<path d="M294.6 121.8h.1M294.6 121.8h4.8M308.9 121.8h4.8M313.7 121.8h.1M325.7 121.8h.1M325.7 121.8h2.3M328 121.8h.1M328 124.1h.1M328 124.1h2.5M340 124.1h.1M342.4 121.8h.1M342.4 121.8h2.4"/>
<path d="M146.6 159.9h.1M158.5 155.2h.1M158.5 155.2v4.7h-11.9M158.5 155.2h7.2M165.7 155.2h.1M165.7 155.2v2.4M215.9 152.8h.1M215.9 152.8v2.4M215.9 152.8h33.4M234.9 152.8h.1M234.9 155.2h.1M234.9 152.8v2.4"/>
<path d="M249.3 152.8h.1M249.3 159.9h.1M249.3 152.8v7.1M249.3 159.9h4.7M58.3 169.5h.1M58.3 169.5h2.4M60.7 167.1h.1M60.7 169.5h.1M60.7 171.9h.1M60.7 167.1v4.8M60.7 167.1h2.3M60.7 171.9h2.3"/>
<path d="M67.8 162.3h.1M67.8 162.3v2.4M67.8 162.3h50.1M72.6 167.1h.1M72.6 171.9h.1M72.6 167.1h2.4M75 167.1h.1M75 169.5h.1M75 167.1v4.8h-2.4M75 169.5h2.3M86.9 162.3h.1M86.9 176.7h.1"/>
<path d="M86.9 162.3v4.8M86.9 176.7v7.1M113.2 174.3h.1M113.2 174.3h2.4M115.6 169.5h.1M115.6 174.3h.1M115.6 179.1h.1M115.6 169.5v9.6M115.6 169.5h2.3M115.6 179.1h11.9M134.7 179.1h.1M146.6 169.5h.1"/>
<path d="M146.6 164.7h.1M146.6 164.7h11.9M146.6 169.5h2.4M149 169.5h.1M149 174.3h.1M149 169.5v9.6h-14.3M149 174.3h2.4M158.5 164.7h.1M158.5 169.5h.1M158.5 164.7v4.8M165.7 167.1h.1M165.7 167.1v2.4h-7.2"/>
<path d="M215.9 164.7h.1M215.9 169.5h.1M215.9 164.7v4.8M215.9 169.5h33.4M234.9 169.5h.1M234.9 164.7v4.8M249.3 169.5h.1M249.3 174.3h.1M249.3 174.3h2.4M251.7 169.5h.1M251.7 174.3h.1M251.7 179.1h.1"/>
<path d="M251.7 169.5v9.6M251.7 169.5h2.3M251.7 179.1h11.9M254 164.7h.1M254 164.7h-4.7v4.8M270.8 179.1h.1M282.7 169.5h.1M282.7 162.3h16.7M282.7 169.5h2.4M285.1 169.5h.1M285.1 174.3h.1M285.1 169.5v9.6h-14.3"/>
<path d="M285.1 174.3h2.4M294.6 162.3h.1M294.6 169.5h.1M294.6 169.5h4.8M294.6 162.3v7.2M299.4 162.3h.1M308.9 162.3h26.3M308.9 169.5h4.8M313.7 162.3h.1M313.7 169.5h.1M313.7 162.3v7.2M325.7 169.5h.1"/>
<path d="M325.7 169.5h2.3M328 167.1h.1M328 169.5h.1M328 171.9h.1M328 167.1v4.8M328 167.1h2.5M328 171.9h2.5M335.2 162.3h.1M335.2 162.3v2.4M340 167.1h.1M340 171.9h.1M340 167.1h2.4"/>
<path d="M342.4 167.1h.1M342.4 169.5h.1M342.4 167.1v4.8h-2.4M342.4 169.5h2.4M86.9 183.8h.1M86.9 183.8h2.4M98.8 183.8h.1M98.8 183.8h2.4"/>
</g>
<g fill="#f00" stroke="#f00" stroke-width=".21">
<circle cx="342.4" cy="26.2" r=".46"/>
<circle cx="60.6" cy="26.2" r=".46"/>
<circle cx="86.9" cy="19.1" r=".46"/>
<circle cx="294.6" cy="19.1" r=".46"/>
<circle cx="74.9" cy="26.2" r=".46"/>
<circle cx="115.5" cy="31" r=".46"/>
<circle cx="149" cy="31" r=".46"/>
<circle cx="251.6" cy="31" r=".46"/>
<circle cx="328.1" cy="26.2" r=".46"/>
<circle cx="285" cy="31" r=".46"/>
<circle cx="234.9" cy="9.5" r=".46"/>
<circle cx="234.9" cy="26.2" r=".46"/>
<circle cx="86.9" cy="66.8" r=".46"/>
<circle cx="60.6" cy="74" r=".46"/>
<circle cx="74.9" cy="74" r=".46"/>
<circle cx="149" cy="78.8" r=".46"/>
<circle cx="285" cy="78.8" r=".46"/>
<circle cx="115.5" cy="78.8" r=".46"/>
<circle cx="251.6" cy="78.8" r=".46"/>
<circle cx="86.9" cy="114.6" r=".46"/>
<circle cx="60.6" cy="121.7" r=".46"/>
<circle cx="74.9" cy="121.7" r=".46"/>
<circle cx="115.5" cy="126.5" r=".46"/>
<circle cx="149" cy="126.5" r=".46"/>
<circle cx="251.6" cy="126.5" r=".46"/>
<circle cx="285" cy="126.5" r=".46"/>
<circle cx="86.9" cy="162.3" r=".46"/>
<circle cx="60.6" cy="169.5" r=".46"/>
<circle cx="74.9" cy="169.5" r=".46"/>
<circle cx="115.5" cy="174.3" r=".46"/>
<circle cx="149" cy="174.3" r=".46"/>
<circle cx="251.6" cy="174.3" r=".46"/>
<circle cx="285" cy="174.3" r=".46"/>
<circle cx="234.9" cy="57.3" r=".46"/>
<circle cx="234.9" cy="74" r=".46"/>
<circle cx="234.9" cy="105" r=".46"/>
<circle cx="234.9" cy="121.7" r=".46"/>
<circle cx="234.9" cy="152.8" r=".46"/>
<circle cx="234.9" cy="169.5" r=".46"/>
<circle cx="313.7" cy="19.1" r=".46"/>
<circle cx="294.6" cy="66.8" r=".46"/>
<circle cx="313.7" cy="66.8" r=".46"/>
<circle cx="328.1" cy="74" r=".46"/>
<circle cx="342.4" cy="74" r=".46"/>
<circle cx="294.6" cy="114.6" r=".46"/>
<circle cx="313.7" cy="114.6" r=".46"/>
<circle cx="342.4" cy="121.7" r=".46"/>
<circle cx="328.1" cy="121.7" r=".46"/>
<circle cx="294.6" cy="162.3" r=".46"/>
<circle cx="313.7" cy="162.3" r=".46"/>
<circle cx="328.1" cy="169.5" r=".46"/>
<circle cx="342.4" cy="169.5" r=".46"/>
</g>
<text font-size="4.5" x="340" y="273.9">6089-126</text>
<g font-size="3.8">
<text x="58.3" y="39.2">IN_HDMI_1</text>
<text x="299.4" y="39.2">OUT_HDMI_1</text>
<text x="58.3" y="87">IN_HDMI_2</text>
<text x="299.4" y="87">OUT_HDMI_2</text>
<text x="58.3" y="134.7">IN_HDMI_3</text>
<text x="299.4" y="134.7">OUT_HDMI_3</text>
<text x="58.3" y="182.5">IN_HDMI_4</text>
<text x="299.4" y="182.5">OUT_HDMI_4</text>
<text x="139.4" y="213.5">THE DIFFERENTIAL PAIRS IN THE CABLE CAN BE CONNECTED TO</text>
<text x="139.4" y="217.4">INPUT BUFFERS OR TO OUTPUT BUFFERS WITH WIRE-WRAP</text>
<text x="139.4" y="221.4">CONNECTIONS TO THE JUMPER POSTS.</text>
<text x="139.4" y="229.2">THE INPUTS CAN BE EITHER HIGH-IMPEDANCE OR 50-OHM</text>
<text x="139.4" y="233.2">TERMINATED.</text>
<text x="139.4" y="241">THE OUTPUT DRIVERS ARE LIMITED TO 8 MA, SO OPTIONAL</text>
<text x="139.4" y="245">SOURCE-SERIES TERMINATION IS PROVIDED.</text>
<text x="330.5" y="258.8">APOLLO CM V3 TEST BOARD</text>
<text x="332.8" y="266">07: HDMI BUFFERS</text>
<text x="411.6" y="273.2">A</text>
</g>
<g font-size="2.2" fill="#00c">
<text x="130.9" y="17.7">DOUT+</text>
<text x="262.4" y="17.7">DIN+</text>
<text x="126.3" y="20.1">DIN</text>
<text x="131.4" y="22.5">DOUT-</text>
<text x="262.4" y="22.5">DIN-</text>
<text x="268.2" y="20.1">DOUT</text>
<text x="126.3" y="27.3">VCC</text>
<text x="133.4" y="27.3">GND</text>
<text x="262.4" y="27.3">VCC</text>
<text x="269.5" y="27.3">GND</text>
<text x="130.9" y="65.4">DOUT+</text>
<text x="262.4" y="65.4">DIN+</text>
<text x="126.3" y="67.9">DIN</text>
<text x="131.4" y="70.2">DOUT-</text>
<text x="262.4" y="70.2">DIN-</text>
<text x="268.2" y="67.9">DOUT</text>
<text x="126.3" y="75">VCC</text>
<text x="133.4" y="75">GND</text>
<text x="262.4" y="75">VCC</text>
<text x="269.5" y="75">GND</text>
<text x="130.9" y="113.2">DOUT+</text>
<text x="262.4" y="113.2">DIN+</text>
<text x="126.3" y="115.6">DIN</text>
<text x="131.4" y="118">DOUT-</text>
<text x="262.4" y="118">DIN-</text>
<text x="268.2" y="115.6">DOUT</text>
<text x="126.3" y="122.8">VCC</text>
<text x="133.4" y="122.8">GND</text>
<text x="262.4" y="122.8">VCC</text>
<text x="269.5" y="122.8">GND</text>
<text x="130.9" y="160.9">DOUT+</text>
<text x="262.4" y="160.9">DIN+</text>
<text x="126.3" y="163.4">DIN</text>
<text x="131.4" y="165.7">DOUT-</text>
<text x="262.4" y="165.7">DIN-</text>
<text x="268.2" y="163.4">DOUT</text>
<text x="126.3" y="170.5">VCC</text>
<text x="133.4" y="170.5">GND</text>
<text x="262.4" y="170.5">VCC</text>
<text x="269.5" y="170.5">GND</text>
</g>
<g font-size="2.2">
<text x="141.1" y="16.2">4</text>
<text x="165.2" y="15" transform="rotate(-90 165.2 15)">1</text>
<text x="215.3" y="12.7" transform="rotate(-90 215.3 12.7)">1</text>
<text x="258.4" y="16.2">3</text>
<text x="62.6" y="23.4">5</text>
<text x="67.3" y="22.2" transform="rotate(-90 67.3 22.2)">1</text>
<text x="71.8" y="23.4">2</text>
<text x="122.3" y="18.6">5</text>
<text x="141.1" y="21">3</text>
<text x="215.3" y="22" transform="rotate(-90 215.3 22)">2</text>
<text x="258.4" y="21">4</text>
<text x="277.2" y="18.6">5</text>
<text x="330" y="23.4">2</text>
<text x="334.7" y="22.2" transform="rotate(-90 334.7 22.2)">1</text>
<text x="339.3" y="23.4">5</text>
<text x="62.6" y="28.1">4</text>
<text x="71.8" y="28.1">3</text>
<text x="122.3" y="25.7">1</text>
<text x="141.1" y="25.7">2</text>
<text x="165.2" y="24.3" transform="rotate(-90 165.2 24.3)">2</text>
<text x="258.4" y="25.7">1</text>
<text x="277.2" y="25.7">2</text>
<text x="299" y="25.7">1</text>
<text x="308.2" y="25.7">2</text>
<text x="330" y="28.1">3</text>
<text x="339.3" y="28.1">4</text>
<text x="88.9" y="40">1</text>
<text x="98.1" y="40">2</text>
<text x="141.1" y="63.9">4</text>
<text x="165.2" y="62.8" transform="rotate(-90 165.2 62.8)">1</text>
<text x="215.3" y="60.4" transform="rotate(-90 215.3 60.4)">1</text>
<text x="258.4" y="63.9">3</text>
<text x="62.6" y="71.1">5</text>
<text x="67.3" y="70" transform="rotate(-90 67.3 70)">1</text>
<text x="71.8" y="71.1">2</text>
<text x="122.3" y="66.3">5</text>
<text x="141.1" y="68.7">3</text>
<text x="215.3" y="69.7" transform="rotate(-90 215.3 69.7)">2</text>
<text x="258.4" y="68.7">4</text>
<text x="277.2" y="66.3">5</text>
<text x="330" y="71.1">2</text>
<text x="334.7" y="70" transform="rotate(-90 334.7 70)">1</text>
<text x="339.3" y="71.1">5</text>
<text x="62.6" y="75.9">4</text>
<text x="71.8" y="75.9">3</text>
<text x="122.3" y="73.5">1</text>
<text x="141.1" y="73.5">2</text>
<text x="165.2" y="72.1" transform="rotate(-90 165.2 72.1)">2</text>
<text x="258.4" y="73.5">1</text>
<text x="277.2" y="73.5">2</text>
<text x="299" y="73.5">1</text>
<text x="308.2" y="73.5">2</text>
<text x="330" y="75.9">3</text>
<text x="339.3" y="75.9">4</text>
<text x="88.9" y="87.8">1</text>
<text x="98.1" y="87.8">2</text>
<text x="141.1" y="111.7">4</text>
<text x="165.2" y="110.5" transform="rotate(-90 165.2 110.5)">1</text>
<text x="215.3" y="108.2" transform="rotate(-90 215.3 108.2)">1</text>
<text x="258.4" y="111.7">3</text>
<text x="62.6" y="118.9">5</text>
<text x="67.3" y="117.7" transform="rotate(-90 67.3 117.7)">1</text>
<text x="71.8" y="118.9">2</text>
<text x="122.3" y="114.1">5</text>
<text x="141.1" y="116.5">3</text>
<text x="165.2" y="119.8" transform="rotate(-90 165.2 119.8)">2</text>
<text x="215.3" y="117.5" transform="rotate(-90 215.3 117.5)">2</text>
<text x="258.4" y="116.5">4</text>
<text x="277.2" y="114.1">5</text>
<text x="330" y="118.9">2</text>
<text x="334.7" y="117.7" transform="rotate(-90 334.7 117.7)">1</text>
<text x="339.3" y="118.9">5</text>
<text x="62.6" y="123.6">4</text>
<text x="71.8" y="123.6">3</text>
<text x="122.3" y="121.2">1</text>
<text x="141.1" y="121.2">2</text>
<text x="258.4" y="121.2">1</text>
<text x="277.2" y="121.2">2</text>
<text x="299" y="121.2">1</text>
<text x="308.2" y="121.2">2</text>
<text x="330" y="123.6">3</text>
<text x="339.3" y="123.6">4</text>
<text x="88.9" y="135.5">1</text>
<text x="98.1" y="135.5">2</text>
<text x="215.3" y="155.9" transform="rotate(-90 215.3 155.9)">1</text>
<text x="122.3" y="161.8">5</text>
<text x="141.1" y="159.4">4</text>
<text x="165.2" y="158.3" transform="rotate(-90 165.2 158.3)">1</text>
<text x="258.4" y="159.4">3</text>
<text x="277.2" y="161.8">5</text>
<text x="62.6" y="166.6">5</text>
<text x="67.3" y="165.5" transform="rotate(-90 67.3 165.5)">1</text>
<text x="71.8" y="166.6">2</text>
<text x="141.1" y="164.2">3</text>
<text x="165.2" y="167.6" transform="rotate(-90 165.2 167.6)">2</text>
<text x="215.3" y="165.2" transform="rotate(-90 215.3 165.2)">2</text>
<text x="258.4" y="164.2">4</text>
<text x="330" y="166.6">2</text>
<text x="334.7" y="165.5" transform="rotate(-90 334.7 165.5)">1</text>
<text x="339.3" y="166.6">5</text>
<text x="62.6" y="171.4">4</text>
<text x="71.8" y="171.4">3</text>
<text x="122.3" y="169">1</text>
<text x="141.1" y="169">2</text>
<text x="258.4" y="169">1</text>
<text x="277.2" y="169">2</text>
<text x="299" y="169">1</text>
<text x="308.2" y="169">2</text>
<text x="330" y="171.4">3</text>
<text x="339.3" y="171.4">4</text>
<text x="88.9" y="183.3">1</text>
<text x="98.1" y="183.3">2</text>
</g>
<g font-size="2.1">
<text x="301.8" y="11.3">0603 1%</text>
<text x="126.8" y="12.9">U15</text>
<text x="222" y="16.3">J33</text>
<text x="238.8" y="16.3">R43</text>
<text x="262.9" y="12.9">U19</text>
<text x="301.5" y="17">R52</text>
<text x="301.8" y="14.4">33</text>
<text x="171.9" y="18.6">J37</text>
<text x="171.9" y="21.5">JUMPER1</text>
<text x="222" y="19.1">JUMPER1</text>
<text x="238.8" y="19.1">100</text>
<text x="238.8" y="22.2">0603 1%</text>
<text x="50.8" y="26.8">GND</text>
<text x="79.8" y="26.8">GND</text>
<text x="87.9" y="26">R47</text>
<text x="87.9" y="28.4">49.9</text>
<text x="318.3" y="26.8">GND</text>
<text x="347.2" y="26.8">GND</text>
<text x="65.4" y="32">J53</text>
<text x="65.4" y="34.9">SMA_VERT</text>
<text x="87.9" y="31.1">1206 0.25W</text>
<text x="91.7" y="35.3">J45</text>
<text x="104.4" y="31.5">V_3V3</text>
<text x="127" y="31.5">FIN1001</text>
<text x="154.7" y="31.5">GND</text>
<text x="240.5" y="31.5">V_3V3</text>
<text x="263.1" y="31.5">FIN1002</text>
<text x="290.8" y="31.5">GND</text>
<text x="301.8" y="30.6">J41</text>
<text x="301.8" y="33">JUMPER1</text>
<text x="332.8" y="32">J49</text>
<text x="332.8" y="34.9">SMA_VERT</text>
<text x="91.7" y="37.8">JUMPER1</text>
<text x="104.6" y="41.1">GND</text>
<text x="128.2" y="39.9">C31</text>
<text x="128.2" y="41.8">0.1 UF</text>
<text x="264.3" y="39.9">C35</text>
<text x="264.3" y="41.8">0.1 UF</text>
<text x="128.4" y="43.7">0402</text>
<text x="264.5" y="43.7">0402</text>
<text x="301.8" y="59">0603 1%</text>
<text x="126.8" y="60.7">U16</text>
<text x="222" y="64">J34</text>
<text x="238.8" y="64">R44</text>
<text x="262.9" y="60.7">U20</text>
<text x="301.5" y="64.7">R53</text>
<text x="301.8" y="62.1">33</text>
<text x="171.9" y="66.4">J38</text>
<text x="171.9" y="69.3">JUMPER1</text>
<text x="222" y="66.9">JUMPER1</text>
<text x="238.8" y="66.9">100</text>
<text x="238.8" y="70">0603 1%</text>
<text x="50.8" y="74.5">GND</text>
<text x="79.8" y="74.5">GND</text>
<text x="87.9" y="73.8">R48</text>
<text x="87.9" y="76.2">49.9</text>
<text x="318.3" y="74.5">GND</text>
<text x="347.2" y="74.5">GND</text>
<text x="65.4" y="79.8">J54</text>
<text x="65.4" y="82.6">SMA_VERT</text>
<text x="87.9" y="78.8">1206 0.25W</text>
<text x="91.7" y="83.1">J46</text>
<text x="104.4" y="79.3">V_3V3</text>
<text x="127" y="79.3">FIN1001</text>
<text x="154.7" y="79.3">GND</text>
<text x="240.5" y="79.3">V_3V3</text>
<text x="263.1" y="79.3">FIN1002</text>
<text x="290.8" y="79.3">GND</text>
<text x="301.8" y="78.3">J42</text>
<text x="301.8" y="80.7">JUMPER1</text>
<text x="332.8" y="79.8">J50</text>
<text x="332.8" y="82.6">SMA_VERT</text>
<text x="91.7" y="85.5">JUMPER1</text>
<text x="104.6" y="88.9">GND</text>
<text x="128.2" y="87.6">C32</text>
<text x="128.2" y="89.5">0.1 UF</text>
<text x="264.3" y="87.6">C36</text>
<text x="264.3" y="89.5">0.1 UF</text>
<text x="128.4" y="91.5">0402</text>
<text x="264.5" y="91.5">0402</text>
<text x="301.8" y="106.8">0603 1%</text>
<text x="126.8" y="108.4">U17</text>
<text x="222" y="111.8">J35</text>
<text x="238.8" y="111.8">R45</text>
<text x="262.9" y="108.4">U21</text>
<text x="301.5" y="112.5">R54</text>
<text x="301.8" y="109.9">33</text>
<text x="171.9" y="114.1">J39</text>
<text x="171.9" y="117">JUMPER1</text>
<text x="222" y="114.6">JUMPER1</text>
<text x="238.8" y="114.6">100</text>
<text x="238.8" y="117.7">0603 1%</text>
<text x="50.8" y="122.3">GND</text>
<text x="79.8" y="122.3">GND</text>
<text x="87.9" y="121.5">R49</text>
<text x="87.9" y="124">49.9</text>
<text x="318.3" y="122.3">GND</text>
<text x="347.2" y="122.3">GND</text>
<text x="65.4" y="127.5">J55</text>
<text x="65.4" y="130.4">SMA_VERT</text>
<text x="87.9" y="126.6">1206 0.25W</text>
<text x="91.7" y="130.9">J47</text>
<text x="104.4" y="127">V_3V3</text>
<text x="127" y="127">FIN1001</text>
<text x="154.7" y="127">GND</text>
<text x="240.5" y="127">V_3V3</text>
<text x="263.1" y="127">FIN1002</text>
<text x="290.8" y="127">GND</text>
<text x="301.8" y="126.1">J43</text>
<text x="301.8" y="128.5">JUMPER1</text>
<text x="332.8" y="127.5">J51</text>
<text x="332.8" y="130.4">SMA_VERT</text>
<text x="91.7" y="133.3">JUMPER1</text>
<text x="104.6" y="136.6">GND</text>
<text x="128.2" y="135.4">C33</text>
<text x="128.2" y="137.3">0.1 UF</text>
<text x="264.3" y="135.4">C37</text>
<text x="264.3" y="137.3">0.1 UF</text>
<text x="128.4" y="139.2">0402</text>
<text x="264.5" y="139.2">0402</text>
<text x="301.8" y="154.5">0603 1%</text>
<text x="126.8" y="156.2">U18</text>
<text x="171.9" y="161.9">J40</text>
<text x="222" y="159.5">J36</text>
<text x="238.8" y="159.5">R46</text>
<text x="262.9" y="156.2">U22</text>
<text x="301.5" y="160.2">R55</text>
<text x="301.8" y="157.6">33</text>
<text x="171.9" y="164.8">JUMPER1</text>
<text x="222" y="162.4">JUMPER1</text>
<text x="238.8" y="162.4">100</text>
<text x="238.8" y="165.5">0603 1%</text>
<text x="50.8" y="170">GND</text>
<text x="79.8" y="170">GND</text>
<text x="87.9" y="169.3">R50</text>
<text x="87.9" y="171.7">49.9</text>
<text x="301.8" y="173.8">J44</text>
<text x="318.3" y="170">GND</text>
<text x="347.2" y="170">GND</text>
<text x="65.4" y="175.3">J56</text>
<text x="65.4" y="178.1">SMA_VERT</text>
<text x="87.9" y="174.3">1206 0.25W</text>
<text x="91.7" y="178.6">J48</text>
<text x="104.4" y="174.8">V_3V3</text>
<text x="127" y="174.8">FIN1001</text>
<text x="154.7" y="174.8">GND</text>
<text x="240.5" y="174.8">V_3V3</text>
<text x="263.1" y="174.8">FIN1002</text>
<text x="290.8" y="174.8">GND</text>
<text x="301.8" y="176.2">JUMPER1</text>
<text x="332.8" y="175.3">J52</text>
<text x="332.8" y="178.1">SMA_VERT</text>
<text x="91.7" y="181">JUMPER1</text>
<text x="104.6" y="184.4">GND</text>
<text x="128.2" y="183.1">C34</text>
<text x="128.2" y="185">0.1 UF</text>
<text x="264.3" y="183.1">C38</text>
<text x="264.3" y="185">0.1 UF</text>
<text x="128.4" y="187">0402</text>
<text x="264.5" y="187">0402</text>
<text x="330.5" y="262.2">Title</text>
<text x="330.5" y="269.3">Size</text>
<text x="340" y="269.3">Document Number</text>
<text x="409.2" y="269.3">Rev</text>
<text x="330.5" y="276.5">Date:</text>
<text x="342.9" y="276.5">Thursday, October 24, 2024</text>
<text x="378.2" y="276.5">Sheet</text>
<text x="390.1" y="276.5">6</text>
<text x="397.3" y="276.5">of</text>
<text x="404.4" y="276.5">6</text>
</g>
<g font-size="1.7">
<text x="55.4" y="1.8">5</text>
<text x="135.6" y="1.8">4</text>
<text x="215.8" y="1.8">3</text>
<text x="296" y="1.8">2</text>
<text x="376.3" y="1.8">1</text>
<text x="13.5" y="38.2">D</text>
<text x="417" y="38.2">D</text>
<text x="13.5" y="106.8">C</text>
<text x="417" y="106.8">C</text>
<text x="13.5" y="175.5">B</text>
<text x="417" y="175.5">B</text>
<text x="13.5" y="244.1">A</text>
<text x="417" y="244.1">A</text>
<text x="55.4" y="278.7">5</text>
<text x="135.6" y="278.7">4</text>
<text x="215.8" y="278.7">3</text>
<text x="296" y="278.7">2</text>
<text x="376.3" y="278.7">1</text>
</g>
</svg>
